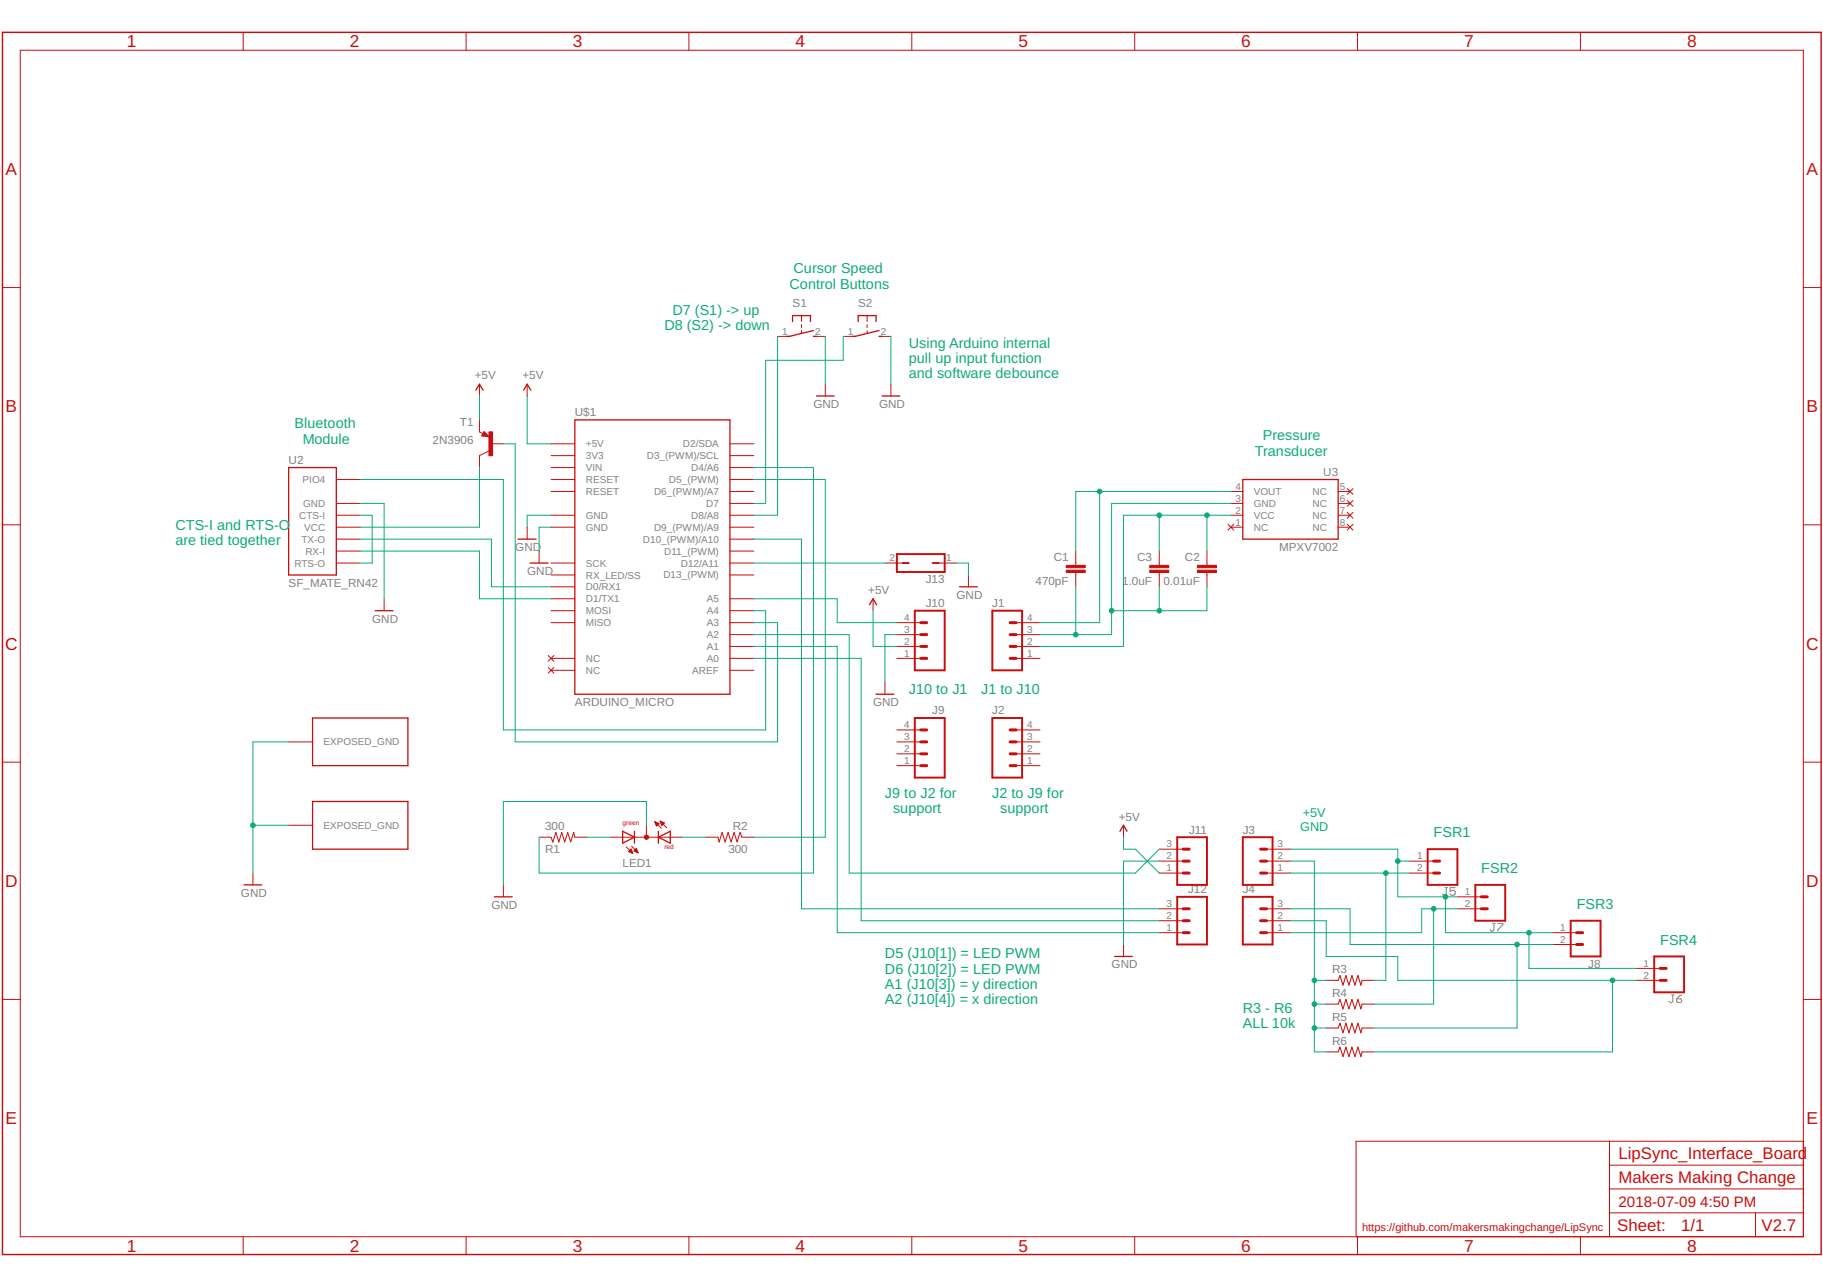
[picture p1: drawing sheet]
<svg xmlns="http://www.w3.org/2000/svg" width="297mm" height="210mm" viewBox="0 0 297 210" stroke-linecap="round" stroke-linejoin="round" font-family="sans-serif">
<path d="M235.4 144.7h.5M235.6 144.7v1l-.2 .2h-.2l-.2-.2M237.1 144.7h-.8v.6l.4-.2h.2l.2 .2v.4l-.2 .2h-.4l-.2-.2M243.2 150.5h.4M243.4 150.5v1l-.2 .2h-.2l-.2-.2M244.1 150.5h.8v.2l-.8 .8v.2M272.4 162.2h.4M272.6 162.2v1l-.2 .2h-.2l-.3-.2M273.2 162.8h.6l.2 .2v.2l-.2 .2h-.4l-.2-.2zM274 162.2l-.4 .1-.4 .5" fill="none" stroke="#808080" stroke-width=".16"/>
<g fill="none" stroke="#c90d0c" stroke-width=".21">
<path d="M129.1 52.4v-1h3v1M132.5 53.9l-3.8 .9h-.5M132.5 54.8h.5M139.8 52.4v-1h2.9v1M143.2 53.9l-3.9 .9h-.4M143.2 54.8h.5M47 76.2h7.8v17.5h-7.8zM77.5 63.6l.6-1 .6 1M78.9 70.9h.3l-.3-.2-.2 .3 .8 .1-.6-.6-.3 .5M85.3 63.6l.6-1 .6 1M93.7 68.4h25.2v44.7h-25.2zM133 64.5h2.9"/>
<path d="M143.7 64.5h2.9M202.5 78.1h15.5v9.8h-15.5zM61.1 99.5h2.9M84.4 87.9h3M86.4 91.8h2.9M141.7 98.6l.6-1 .5 1M156.3 95.6h3M50.9 117h15.6v7.8h-15.6zM142.7 113.1h2.9M50.9 130.6h15.6v7.8h-15.6zM101.5 135.5l1.9 .9-1.9 1zM103.4 135.5v1.9"/>
<path d="M107.3 136.4l1.9-.9v1.9zM107.3 135.5v1.9M182.5 135.5l.6-1 .5 1M39.8 144.2h2.9M80.6 146.2h2.9M181.6 155.9h2.9"/>
</g>
<g fill="none" stroke="#c90d0c" stroke-width=".16">
<path d="M3.3 8.2h290.5v193.3h-290.5zM39.6 5.3v2.9M75.9 5.3v2.9M112.2 5.3v2.9M148.6 5.3v2.9M184.9 5.3v2.9M221.2 5.3v2.9M257.5 5.3v2.9M.4 46.9h2.9M126.7 54.8h2M130.6 51.4v1M130.6 52.9v.5"/>
<path d="M130.6 53.9v.4M132.5 54.8h2M137.4 54.8h1.9M141.3 51.4v1M141.3 52.9v.5M141.3 53.9v.4M143.2 54.8h2M293.8 46.9h2.9M54.8 78.1h3.9M78.1 62.6v1.9M78.1 68.4v2l.6 .3M78.9 70.3l.8 .9-1.2-.2z"/>
<path d="M79.7 73.5l-1.6 .8v1.9M80.1 72.3h1.9M85.9 62.6v1.9M89.8 78.1h3.9M89.8 72.3h3.9M89.8 74.3h3.9M89.8 76.2h3.9M118.9 78.1h3.9M118.9 72.3h3.9M118.9 74.3h3.9M118.9 76.2h3.9M134.5 62.6v1.9"/>
<path d="M145.2 62.6v1.9M219.5 79.6l1 1M220.5 79.6l-1 1M.4 85.5h2.9M54.8 91.8h3.9M54.8 89.8h3.9M54.8 87.9h3.9M54.8 85.9h3.9M54.8 84h3.9M54.8 82h3.9M62.6 97.6v1.9M85.9 85.9v2"/>
<path d="M87.8 89.8v2M89.8 91.8h3.9M89.8 85.9h3.9M89.8 84h3.9M89.8 80.1h3.9M89.8 99.5h3.9M89.8 93.7h3.9M89.8 97.6h3.9M89.8 95.6h3.9M118.9 91.8h3.9M118.9 89.8h3.9M118.9 87.9h3.9"/>
<path d="M118.9 85.9h3.9M118.9 84h3.9M118.9 82h3.9M118.9 80.1h3.9M118.9 99.5h3.9M118.9 93.7h3.9M118.9 97.6h3.9M142.3 97.6v1.9M144.2 91.8h2.9M153 91.8h2.9M157.8 93.7v1.9M175.3 89.8v2.3"/>
<path d="M175.3 93.3v2.3M188.9 89.8v2.3M188.9 93.3v2.3M196.7 89.8v2.3M196.7 93.3v2.3M200.1 85.4l.9 1M200.6 85.9h1.9M200.6 84h1.9M200.6 82h1.9M200.6 80.1h1.9M201 85.4l-.9 1M218 85.9h2"/>
<path d="M218 84h2M218 82h2M218 80.1h2M219.5 81.6l1 .9M219.5 83.5l1 1M219.5 85.4l1 1M220.5 81.6l-1 .9M220.5 83.5l-1 1M220.5 85.4l-1 1M293.8 85.5h2.9M89.3 106.8l1 1M89.3 108.8l1 .9"/>
<path d="M89.8 109.2h3.9M89.8 107.3h3.9M89.8 101.5h3.9M90.3 106.8l-1 1M90.3 108.8l-1 .9M118.9 109.2h3.9M118.9 107.3h3.9M118.9 105.3h3.9M118.9 103.4h3.9M118.9 101.5h3.9M144.2 111.2v1.9M146.1 107.3h3.9"/>
<path d="M146.1 105.3h3.9M146.1 103.4h3.9M146.1 101.5h3.9M146.1 119h3.9M165.6 107.3h3.9M165.6 105.3h3.9M165.6 103.4h3.9M165.6 101.5h3.9M165.6 119h3.9M.4 124.2h2.9M47 120.9h3.9M47 134.5h3.9"/>
<path d="M87.8 136.4h2l.3 .8 .5-1.5 .5 1.5 .4-1.5 .5 1.5 .5-1.5 .5 1.5 .5-1.5 .2 .7h1.9M99.5 136.4h11.7M102 138l1.1 1.1M102.5 138.7h.5M102.5 138.8h.5M102.6 138.6h.3M102.7 138.9h.3M102.7 138.5h.1M102.8 138.4l.3 .7M102.8 138.4l-.4 .4 .7 .3M102.8 138.4h.1M102.9 139h.2"/>
<path d="M102.9 137.9l1.1 1.1M103.3 138.6h.5M103.4 138.7h.5M103.4 138.6h.4M103.5 138.5h.3M103.6 138.4h.1M103.6 138.8h.3M103.7 138.3l.3 .7M103.7 138.3l-.4 .4 .7 .3M103.7 138.3h.1M103.8 138.9h.1M105.3 134.5v1.9"/>
<path d="M106.7 133.9l1.1 1.1M106.7 133.9l.7 .3M106.7 133.9l.3 .7M106.7 134h.1M106.7 134.1h.3M106.8 134.2h.4M106.8 134.2h.6M106.9 134.3h.4M106.9 134.4h.3M106.9 134.5h.2M107 134.6h.1M107.4 134.2l-.4 .4"/>
<path d="M107.6 133.8l1 1.1M107.6 133.8l.6 .3-.3 .4M107.6 133.8l.3 .7M107.6 133.9h.1M107.6 134h.3M107.7 134.1h.4M107.7 134.2h.5M107.7 134.2h.4M107.8 134.3h.2M107.8 134.4h.1M107.8 134.5h.1M115 136.4h2l.2 .8 .5-1.5 .5 1.5 .4-1.5 .5 1.5 .5-1.5 .5 1.5 .5-1.5 .3 .7h1.9"/>
<path d="M146.1 124.8h3.9M146.1 122.9h3.9M146.1 120.9h3.9M165.6 124.8h3.9M165.6 122.9h3.9M165.6 120.9h3.9M183.1 134.5v1.9M188.9 138.4h3.9M206.4 138.4h3.9M293.8 124.2h2.9M41.2 142.3v1.9M82 144.2v2"/>
<path d="M183.1 153.9v2M188.9 152h3.9M188.9 150.1h3.9M188.9 148.1h3.9M188.9 142.3h3.9M188.9 140.3h3.9M206.4 152h3.9M206.4 150.1h3.9M206.4 148.1h3.9M206.4 142.3h3.9M206.4 140.3h3.9M216.1 159.8h1.9"/>
<path d="M221.9 159.8h2M229.7 142.3h3.9M229.7 140.3h3.9M237.5 148.1h3.9M237.5 146.2h3.9M253 152h3.9M253 153.9h3.9M266.6 157.8h3.9M266.6 159.8h3.9M.4 162.9h2.9M216.1 163.6h1.9M216.1 167.5h1.9"/>
<path d="M216.1 171.4h1.9M221.9 163.6h2M221.9 167.5h2M221.9 171.4h2M293.8 162.9h2.9M262.3 197.7h31.5M262.3 186v15.5M262.3 193.8h31.5M262.3 189.9h31.5M286 197.7v3.8M293.8 186h-72.8v15.5M39.6 201.5v2.9"/>
<path d="M75.9 201.5v2.9M112.2 201.5v2.9M148.6 201.5v2.9M184.9 201.5v2.9M221.2 201.5v2.9M257.5 201.5v2.9"/>
</g>
<g fill="#c90d0c" stroke="#c90d0c" stroke-width=".16">
<path d="M173.7 92.9h3.1v.4h-3.1z"/>
<path d="M173.7 92.1h3.1v.4h-3.1z"/>
<path d="M195.1 92.9h3.1v.4h-3.1z"/>
<path d="M195.1 92.1h3.1v.4h-3.1z"/>
<path d="M187.3 92.9h3.1v.4h-3.1z"/>
<path d="M187.3 92.1h3.1v.4h-3.1z"/>
<path d="M79.7 70.4h.6v3.9h-.6z"/>
</g>
<g fill="none" stroke="#c90d0c" stroke-width=".32">
<path d="M146.1 90.3h7.8v2.9h-7.8zM147.1 91.8h1M149.1 99.5h4.8v9.7h-4.8zM152 91.8h1M161.7 99.5h4.8v9.7h-4.8zM149.1 117h4.8v9.7h-4.8zM161.7 117h4.8v9.7h-4.8zM191.8 136.4h4.9v7.8h-4.9zM202.5 136.4h4.8v7.8h-4.8zM232.6 138.4h4.9v5.8h-4.9zM191.8 146.2h4.9v7.7h-4.9zM202.5 146.2h4.8v7.7h-4.8z"/>
<path d="M240.4 144.2h4.9v5.9h-4.9zM255.9 150.1h4.9v5.8h-4.9zM269.5 155.9h4.9v5.8h-4.9z"/>
</g>
<g fill="none" stroke="#c90d0c" stroke-width=".49">
<path d="M150 103.4h1M150 105.3h1M150 107.3h1M150 101.5h1M150 119h1M164.6 103.4h1M164.6 105.3h1M164.6 107.3h1M164.6 101.5h1M164.6 119h1M150 120.9h1M150 122.9h1"/>
<path d="M150 124.8h1M164.6 120.9h1M164.6 122.9h1M164.6 124.8h1M192.8 138.4h1M205.4 138.4h1M192.8 148.1h1M192.8 150.1h1M192.8 152h1M192.8 140.3h1M192.8 142.3h1M205.4 148.1h1"/>
<path d="M205.4 150.1h1M205.4 152h1M205.4 140.3h1M205.4 142.3h1M233.6 140.3h1M233.6 142.3h1M241.4 148.1h.9M241.4 146.2h.9M256.9 152h1M256.9 153.9h1M270.5 159.8h1M270.5 157.8h1"/>
</g>
<path d="M105.1 136.2l.1-.1 .4 .1v.5l-.4 .1-.2-.4h.4h-.4z" fill-rule="evenodd" fill="#c90d0c" stroke="#c90d0c" stroke-width=".16"/>
<path d="M218 159.8l.3-.8 .5 1.5 .5-1.5 .5 1.5 .5-1.5 .5 1.5 .5-1.5 .4 1.5 .2-.7M218 163.6l.3-.7 .5 1.5 .5-1.5 .5 1.5 .5-1.5 .5 1.5 .5-1.5 .4 1.5 .2-.8M218 167.5l.3-.7 .5 1.5 .5-1.5 .5 1.5 .5-1.5 .5 1.5 .5-1.5 .4 1.5 .2-.8M218 171.4l.3-.8 .5 1.6 .5-1.6 .5 1.6 .5-1.6 .5 1.6 .5-1.6 .4 1.6 .2-.8" fill="none" stroke="#c90d0c" stroke-width=".17"/>
<path d="M.4 5.3h296.3v199.1h-296.3z" fill="none" stroke="#c90d0c" stroke-width=".23"/>
<g fill="none" stroke="#0dab76" stroke-width=".16">
<path d="M126.7 54.8v29.2h-3.9M134.5 54.8v7.8M137.4 54.8v3.9h-12.6v23.3h-2M145.2 54.8v7.8M58.7 78.1h23.3v40.9h42.8v-19.5h-2M78.1 76.2v9.7h-19.4M78.1 64.5v3.9M82 72.3h1.9v48.6h42.8v-19.4h-3.9M85.9 64.5v7.8h3.9M122.8 76.2h9.7v66.1h-44.7v-5.9M122.8 78.1h11.7v58.3h-11.7M58.7 82h3.9v15.6"/>
<path d="M58.7 84h1.9v7.8h-1.9M58.7 89.8h19.4v7.8h11.7M58.7 87.9h21.4v7.7h9.7M89.8 85.9h-2v3.9M89.8 84h-3.9v1.9M122.8 91.8h21.4M122.8 87.9h7.8v60.2h58.3M122.8 97.6h13.6v3.9h9.7M142.3 99.5v5.8h3.8M155.9 91.8h1.9v1.9M175.3 95.6v7.8M179.2 80.1v21.4h-9.7"/>
<path d="M188.9 84v5.8M188.9 95.6v3.9M196.7 95.6v3.9h-15.6M196.7 84v5.8M200.6 82h-19.5v21.4h-11.6M200.6 84h-17.5v21.3h-13.6M200.6 80.1h-25.3v9.7M122.8 103.4h15.6v38.9h46.6l3.9-3.9M122.8 105.3h13.6v46.7h52.5M122.8 107.3h17.5v42.8h48.6M146.1 103.4h-1.9v7.8M41.2 134.5h5.8"/>
<path d="M47 120.9h-5.8v21.4M95.6 136.4h3.9M105.3 134.5v-3.9h-23.3v13.6M111.2 136.4h3.8M183.1 136.4v2h1.9l3.9 3.9M210.3 138.4h17.5v7.8h9.7M188.9 140.3h-5.8v13.6M210.3 140.3h3.9v31.1h1.9M210.3 142.3h19.4M210.3 150.1h5.8v5.8h11.7v3.9h38.8M210.3 148.1h9.7v5.8h33M214.2 159.8h1.9"/>
<path d="M225.8 142.3v17.5h-1.9M227.8 140.3h1.9M233.6 148.1v15.5h-9.7M235.5 146.2v5.8h17.5M237.5 148.1h-5.9v3.9h-21.3M247.2 153.9v13.6h-23.3M249.1 152v5.8h17.5M262.7 159.8v11.6h-38.8M214.2 163.6h1.9M214.2 167.5h1.9"/>
</g>
<g fill="#0dab76" stroke="#0dab76" stroke-width=".16">
<circle cx="41.2" cy="134.5" r=".38"/>
<circle cx="179.2" cy="80.1" r=".38"/>
<circle cx="188.9" cy="84" r=".38"/>
<circle cx="196.7" cy="84" r=".38"/>
<circle cx="175.3" cy="103.4" r=".38"/>
<circle cx="181.1" cy="99.5" r=".38"/>
<circle cx="188.9" cy="99.5" r=".38"/>
<circle cx="225.8" cy="142.3" r=".38"/>
<circle cx="227.8" cy="140.3" r=".38"/>
<circle cx="235.5" cy="146.2" r=".38"/>
<circle cx="249.1" cy="152" r=".38"/>
<circle cx="214.2" cy="159.8" r=".38"/>
<circle cx="214.2" cy="163.6" r=".38"/>
<circle cx="214.2" cy="167.5" r=".38"/>
<circle cx="233.6" cy="148.1" r=".38"/>
<circle cx="247.2" cy="153.9" r=".38"/>
<circle cx="262.7" cy="159.8" r=".38"/>
</g>
<g font-size="2.8" fill="#c90d0c">
<text x="20.7" y="7.7">1</text>
<text x="57" y="7.7">2</text>
<text x="93.3" y="7.7">3</text>
<text x="129.6" y="7.7">4</text>
<text x="165.9" y="7.7">5</text>
<text x="202.3" y="7.7">6</text>
<text x="238.6" y="7.7">7</text>
<text x="274.9" y="7.7">8</text>
<text x=".9" y="28.5">A</text>
<text x="294.4" y="28.5">A</text>
<text x=".9" y="67.2">B</text>
<text x="294.4" y="67.2">B</text>
<text x=".8" y="105.9">C</text>
<text x="294.3" y="105.9">C</text>
<text x=".8" y="144.5">D</text>
<text x="294.3" y="144.5">D</text>
<text x=".9" y="183.2">E</text>
<text x="294.4" y="183.2">E</text>
<text x="20.7" y="204">1</text>
<text x="57" y="204">2</text>
<text x="93.3" y="204">3</text>
<text x="129.6" y="204">4</text>
<text x="165.9" y="204">5</text>
<text x="202.3" y="204">6</text>
<text x="238.6" y="204">7</text>
<text x="274.9" y="204">8</text>
</g>
<g font-size="2.7" fill="#c90d0c">
<text x="263.7" y="188.9">LipSync_Interface_Board</text>
<text x="263.7" y="192.8">Makers Making Change</text>
<text x="263.5" y="200.7">Sheet:</text>
<text x="273.9" y="200.6">1/1</text>
<text x="287" y="200.6">V2.7</text>
</g>
<g font-size="2.5" fill="#c90d0c">
<text x="263.7" y="196.7">2018-07-09</text>
<text x="277" y="196.7">4:50 PM</text>
</g>
<g font-size="2.3" fill="#0dab76">
<text x="128.7" y="47.1">Control Buttons</text>
<text x="129.3" y="44.6">Cursor Speed</text>
<text x="108.2" y="53.9">D8 (S2) -&gt; down</text>
<text x="109.6" y="51.4">D7 (S1) -&gt; up</text>
<text x="148.1" y="56.6">Using Arduino internal</text>
<text x="148.1" y="59.1">pull up input function</text>
<text x="148.1" y="61.6">and software debounce</text>
<text x="48" y="69.8">Bluetooth</text>
<text x="205.8" y="71.8">Pressure</text>
<text x="49.3" y="72.3">Module</text>
<text x="204.4" y="74.3">Transducer</text>
<text x="28.6" y="86.3">CTS-I and RTS-O</text>
<text x="28.6" y="88.8">are tied together</text>
<text x="148.1" y="113.1">J10 to J1</text>
<text x="159.9" y="113.1">J1 to J10</text>
<text x="144.2" y="130.1">J9 to J2 for</text>
<text x="161.7" y="130.1">J2 to J9 for</text>
<text x="145.5" y="132.6">support</text>
<text x="163" y="132.6">support</text>
<text x="233.6" y="136.4">FSR1</text>
<text x="241.4" y="142.3">FSR2</text>
<text x="256.9" y="148.1">FSR3</text>
<text x="270.5" y="153.9">FSR4</text>
<text x="144.2" y="156.2">D5 (J10[1]) = LED PWM</text>
<text x="144.2" y="158.7">D6 (J10[2]) = LED PWM</text>
<text x="144.2" y="161.2">A1 (J10[3]) = y direction</text>
<text x="144.2" y="163.6">A2 (J10[4]) = x direction</text>
<text x="202.5" y="165">R3 - R6</text>
<text x="202.5" y="167.5">ALL 10k</text>
</g>
<g font-size="2.1" fill="#0dab76">
<text x="211.8" y="135.4">GND</text>
<text x="212.3" y="133.1">+5V</text>
</g>
<g font-size="1.9" fill="#808080">
<text x="129.1" y="50">S1</text>
<text x="139.8" y="50">S2</text>
<text x="77.3" y="61.8">+5V</text>
<text x="85.1" y="61.8">+5V</text>
<text x="74.9" y="69.4">T1</text>
<text x="93.7" y="67.8">U$1</text>
<text x="132.5" y="66.5">GND</text>
<text x="143.2" y="66.5">GND</text>
<text x="47" y="75.6">U2</text>
<text x="70.5" y="72.3">2N3906</text>
<text x="215.6" y="77.6">U3</text>
<text x="84" y="89.8">GND</text>
<text x="208.4" y="89.8">MPXV7002</text>
<text x="47" y="95.6">SF_MATE_RN42</text>
<text x="85.9" y="93.7">GND</text>
<text x="150.8" y="95">J13</text>
<text x="168.7" y="95.3">470pF</text>
<text x="171.7" y="91.5">C1</text>
<text x="182.9" y="95.3">1.0uF</text>
<text x="185.3" y="91.5">C3</text>
<text x="189.6" y="95.3">0.01uF</text>
<text x="193.1" y="91.5">C2</text>
<text x="60.6" y="101.5">GND</text>
<text x="141.5" y="96.8">+5V</text>
<text x="150.8" y="98.9">J10</text>
<text x="155.9" y="97.6">GND</text>
<text x="161.7" y="98.9">J1</text>
<text x="93.7" y="115.1">ARDUINO_MICRO</text>
<text x="142.3" y="115.1">GND</text>
<text x="151.9" y="116.4">J9</text>
<text x="161.7" y="116.4">J2</text>
<text x="88.8" y="135.3">300</text>
<text x="119.4" y="135.3">R2</text>
<text x="182.3" y="133.7">+5V</text>
<text x="193.7" y="135.9">J11</text>
<text x="202.5" y="135.9">J3</text>
<text x="88.8" y="138.9">R1</text>
<text x="101.4" y="141.3">LED1</text>
<text x="118.7" y="139">300</text>
<text x="39.3" y="146.2">GND</text>
<text x="80.1" y="148.1">GND</text>
<text x="193.6" y="145.6">J12</text>
<text x="202.5" y="145.6">J4</text>
<text x="181.1" y="157.8">GND</text>
<text x="217.1" y="158.6">R3</text>
<text x="258.8" y="157.8">J8</text>
<text x="217.1" y="162.5">R4</text>
<text x="217.1" y="166.4">R5</text>
<text x="217.1" y="170.3">R6</text>
</g>
<text font-size="1.8" fill="#c90d0c" x="221.9" y="200.6">https://github.com/makersmakingchange/LipSync</text>
<g font-size="1.6" fill="#808080">
<text x="127.5" y="54.6">1</text>
<text x="132.8" y="54.6">2</text>
<text x="138.2" y="54.6">1</text>
<text x="143.5" y="54.6">2</text>
<text x="95.5" y="74.8">3V3</text>
<text x="95.5" y="72.9">+5V</text>
<text x="95.5" y="76.8">VIN</text>
<text x="105.4" y="74.8">D3_(PWM)/SCL</text>
<text x="111.3" y="72.9">D2/SDA</text>
<text x="112.6" y="76.8">D4/A6</text>
<text x="49.3" y="78.7">PIO4</text>
<text x="49.4" y="82.6">GND</text>
<text x="95.5" y="78.7">RESET</text>
<text x="95.5" y="80.7">RESET</text>
<text x="106.6" y="80.7">D6_(PWM)/A7</text>
<text x="109" y="78.7">D5_(PWM)</text>
<text x="115.1" y="82.6">D7</text>
<text x="201.3" y="83.7">2</text>
<text x="201.3" y="81.8">3</text>
<text x="201.3" y="79.8">4</text>
<text x="204.3" y="82.6">GND</text>
<text x="204.3" y="80.7">VOUT</text>
<text x="213.9" y="80.7">NC</text>
<text x="213.9" y="82.6">NC</text>
<text x="218.3" y="79.8">5</text>
<text x="218.3" y="81.8">6</text>
<text x="218.3" y="83.7">7</text>
<text x="48.8" y="84.6">CTS-I</text>
<text x="49.1" y="88.4">TX-O</text>
<text x="49.6" y="86.5">VCC</text>
<text x="95.5" y="86.5">GND</text>
<text x="95.5" y="84.6">GND</text>
<text x="104.7" y="88.4">D10_(PWM)/A10</text>
<text x="106.6" y="86.5">D9_(PWM)/A9</text>
<text x="112.6" y="84.6">D8/A8</text>
<text x="201.3" y="85.6">1</text>
<text x="204.3" y="86.5">NC</text>
<text x="204.3" y="84.6">VCC</text>
<text x="213.9" y="84.6">NC</text>
<text x="213.9" y="86.5">NC</text>
<text x="218.3" y="85.6">8</text>
<text x="48" y="92.3">RTS-O</text>
<text x="49.8" y="90.4">RX-I</text>
<text x="95.5" y="94.3">RX_LED/SS</text>
<text x="95.5" y="92.3">SCK</text>
<text x="108.1" y="94.3">D13_(PWM)</text>
<text x="108.2" y="90.4">D11_(PWM)</text>
<text x="110.9" y="92.3">D12/A11</text>
<text x="145" y="91.5">2</text>
<text x="154.2" y="91.5">1</text>
<text x="95.5" y="100.1">MOSI</text>
<text x="95.5" y="98.2">D1/TX1</text>
<text x="95.5" y="96.2">D0/RX1</text>
<text x="115.2" y="100.1">A4</text>
<text x="115.2" y="98.2">A5</text>
<text x="147.3" y="101.2">4</text>
<text x="167.4" y="101.2">4</text>
<text x="95.5" y="107.9">NC</text>
<text x="95.5" y="102">MISO</text>
<text x="115.2" y="107.9">A0</text>
<text x="115.2" y="105.9">A1</text>
<text x="115.2" y="104">A2</text>
<text x="115.2" y="102">A3</text>
<text x="147.3" y="107">1</text>
<text x="147.3" y="105.1">2</text>
<text x="147.3" y="103.1">3</text>
<text x="167.4" y="107">1</text>
<text x="167.4" y="105.1">2</text>
<text x="167.4" y="103.1">3</text>
<text x="95.5" y="109.8">NC</text>
<text x="112.8" y="109.8">AREF</text>
<text x="147.3" y="118.7">4</text>
<text x="167.4" y="118.7">4</text>
<text x="52.7" y="121.5">EXPOSED_GND</text>
<text x="147.3" y="124.5">1</text>
<text x="147.3" y="122.6">2</text>
<text x="147.3" y="120.6">3</text>
<text x="167.4" y="124.5">1</text>
<text x="167.4" y="122.6">2</text>
<text x="167.4" y="120.6">3</text>
<text x="52.7" y="135.1">EXPOSED_GND</text>
<text x="190.1" y="142">1</text>
<text x="190.1" y="140.1">2</text>
<text x="190.1" y="138.1">3</text>
<text x="208.2" y="142">1</text>
<text x="208.2" y="140.1">2</text>
<text x="208.2" y="138.1">3</text>
<text x="230.9" y="140.1">1</text>
<text x="230.9" y="142">2</text>
<text x="190.1" y="149.8">2</text>
<text x="190.1" y="147.8">3</text>
<text x="208.2" y="149.8">2</text>
<text x="208.2" y="147.8">3</text>
<text x="238.7" y="145.9">1</text>
<text x="238.7" y="147.8">2</text>
<text x="190.1" y="151.7">1</text>
<text x="208.2" y="151.7">1</text>
<text x="254.2" y="151.7">1</text>
<text x="254.2" y="153.7">2</text>
<text x="267.8" y="157.5">1</text>
<text x="267.8" y="159.5">2</text>
</g>
<g font-size="1.1" fill="#c90d0c">
<text x="101.4" y="134.5">green</text>
<text x="108.2" y="138.4">red</text>
</g>
</svg>
